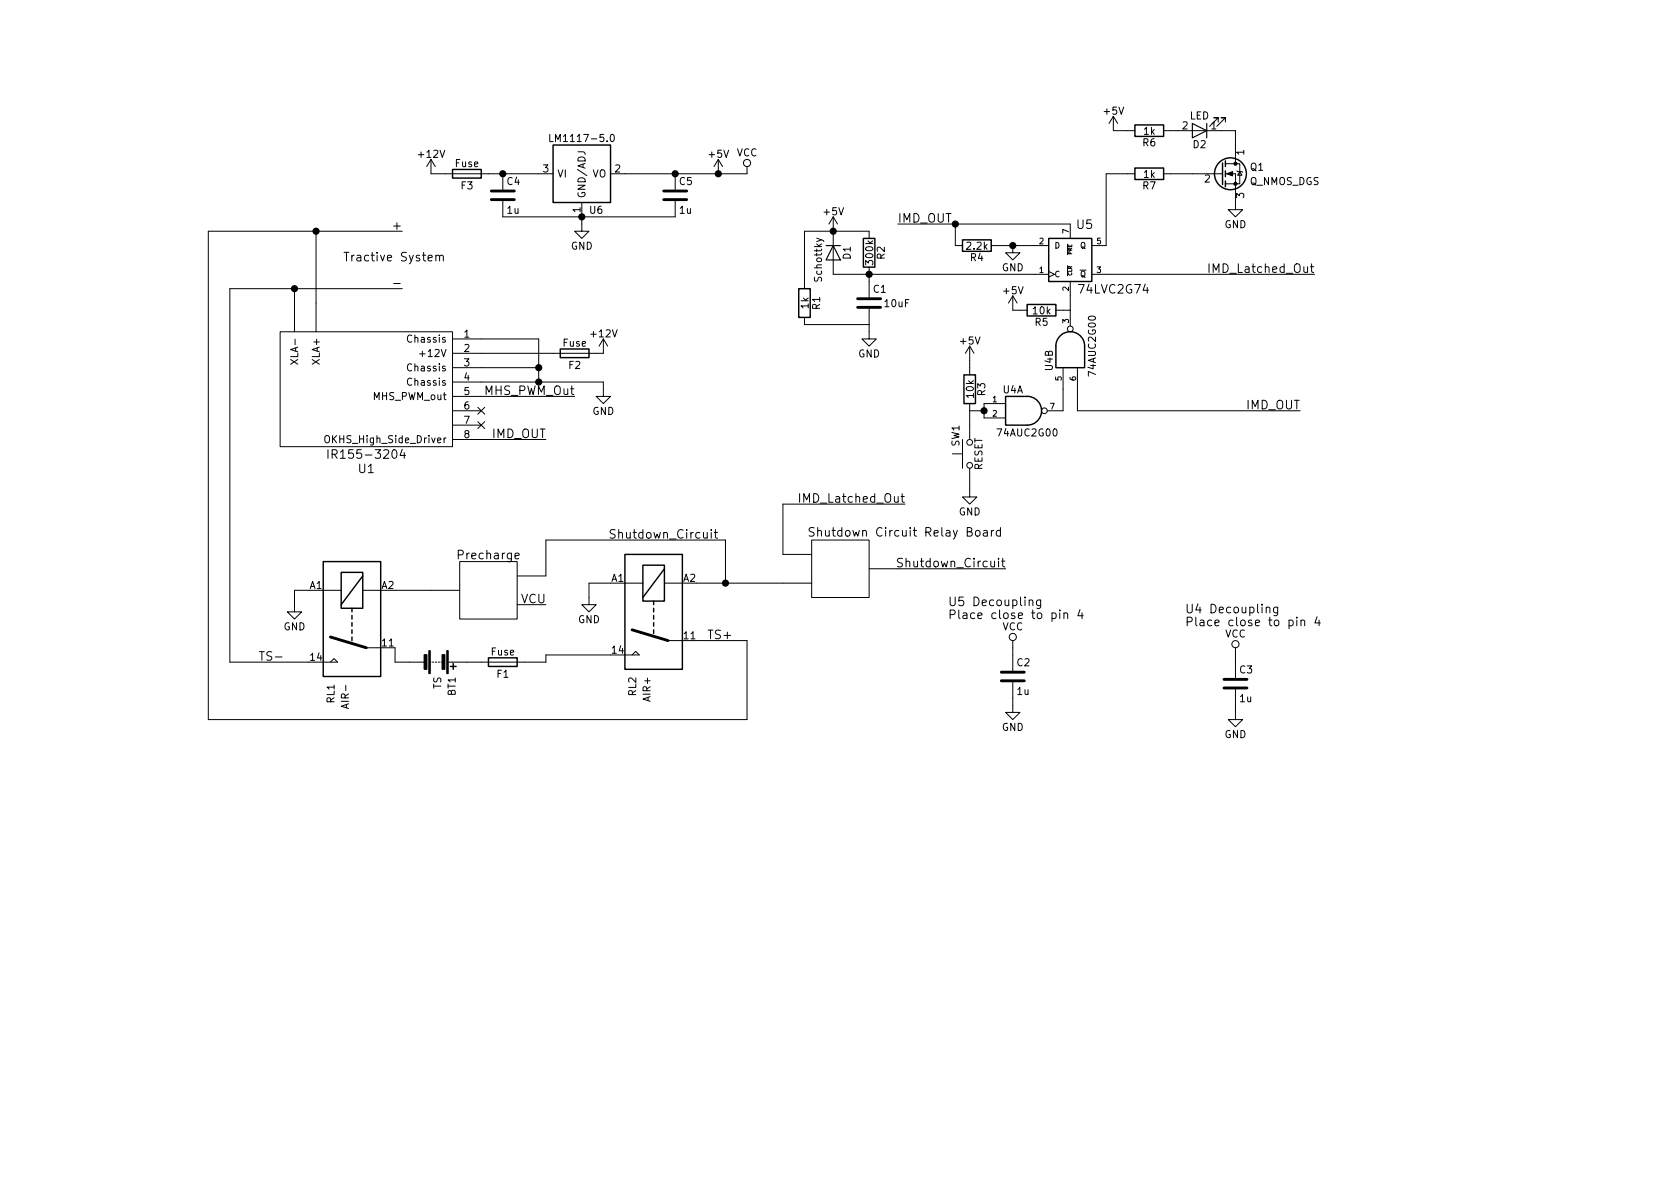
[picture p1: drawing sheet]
<svg xmlns="http://www.w3.org/2000/svg" width="297mm" height="210mm" viewBox="0 0 297 210" stroke-linecap="round" stroke-linejoin="round" font-family="sans-serif">
<g fill="none" stroke="#000" stroke-width=".18">
<path d="M76.2 28.2v2.5h21.6M76.2 28.2l-.8 1.3M76.2 28.2l.8 1.3M88.9 35.6v2.7h30.5v-2.7M88.9 30.7v2.8M97.2 23.8v1.2h.6M102.9 35.8v5.1h1.2l-1.2 1.3-1.3-1.3h1.3M108 23.9l.2-.1a.67 .67 0 0 1 .4 .6 .67 .67 0 0 1-.4 .6l-.2-.1-.1-.3zM119.4 30.7v2.8M127 28.2l-.8 1.3M127 28.2v2.5M127 28.2l.8 1.3"/>
<path d="M132.1 29.5v1.2h-24.2M147.3 38.3v10.2h38.1M147.3 38.3l-.7 1.3M147.3 38.3l.8 1.3M158.7 39.6h30.5v2.6M168.9 39.6v3.8h1.3M196.8 20.6v2.5h3.9M196.8 20.6l-.7 1.2M196.8 20.6l.8 1.2M200.7 30.7h-5.1v12.7h-2.6M205.7 30.7h10.5M205.7 23.1h12.7v5.9"/>
<path d="M215.4 21.6v-.8h-.8h.8l-1.5 1.5M216.7 30.7h1.7v6.4h1.3l-1.3 1.2-1.2-1.2h1.2M216.7 21.6v-.8h-.8h.8l-1.6 1.5M216.7 29h1.7M218.4 29h.8v3.5h-2.5M218.7 30.2l.1 .1h.8l.1 .2M219.2 30.3l.4 .7h-.8zM49.5 58.7h30.5v20.3h-30.5zM52.1 51v7.7M55.9 40.9v17.8M60.8 44.6h.9M61.3 44.6v1.5"/>
<path d="M69.6 50.1h1.2M71.1 51h-30.5v66.1h14M71.1 40.9h-34.3v86.3h95.3v-13.9h-8.9M77.7 45.4a.35 .35 0 0 1 .4-.3 .35 .35 0 0 1 .3 .3v.7M80 59.9h15.2v7.7M106.7 59.9v2.6h-26.7M106.7 59.9l-.8 1.3M106.7 59.9l.7 1.3M142.2 56.1v1.3h11.5M144.4 42.1l1.2 .4 .1 .2M153.7 54.6v5.3h1.2l-1.2 1.3-1.3-1.3h1.3M153.7 42.2v-1.3h-11.5v10.1"/>
<path d="M153.7 47.2v5.4M175.3 43.4h10.1M179.1 43.4v1.3h1.2l-1.2 1.3-1.3-1.3h1.3M179.1 52.3v2.6h2.5M179.1 52.3l-.8 1.3M179.1 52.3l.7 1.3M185.4 48l1 .5-1 .5M186.7 54.9h2.5M188.7 43.2v1.8M188.7 47v1.8M189.2 49.8v7.9M193 48.5h39.4"/>
<path d="M213.8 46.7v1.5M51.4 63.6l1.3 .8M52.7 63.6l-1.3 .8M57.5 77.2l.2-.2 .4 .1a.83 .83 0 0 1-.1 1.2 .44 .44 0 0 1-.6-.4zM58 79.5v1.5M71.1 79.4l-.4 1.1h1M74.2 62.6h1M78.9 77.4l-.4 .3M80 67.6h26.7v2.5h1.2l-1.2 1.3-1.3-1.3h1.3M80 65h15.2M80 70.1h21.6M80 72.6h5.1"/>
<path d="M80 75.2h5.1M80 77.7h16.5M84.5 72l1.2 1.2M84.5 74.6l1.2 1.2M85.7 72l-1.2 1.2M85.7 74.6l-1.2 1.2M170.2 77.7v5.1M171.4 72.6h2.6M171.4 61.2v5.1M171.4 71.4v6.3M171.4 61.2l-.7 1.3M171.4 61.2l.8 1.3"/>
<path d="M177.8 71.4h-3.8v2.5h3.8M188 65v7.6h-2.8M190.5 65v7.6h39.4M71.5 80v1M81.3 99.3h10.1v10.2h-10.1zM91.1 98.3l.7-.1-.1-.3-.4-.1-.2 .2v.7h.6M108.8 93.7a.62 .62 0 0 0-.9 .1v.4l.8 .4v.4a.62 .62 0 0 1-.8 .1M126.3 94.2h.6M126.5 93.6v1.4l.4 .2M141.4 87.3v1.5M143.5 95.5h10.2v10.2h-10.2zM143.9 93.4a.62 .62 0 0 0-.8 0v.5l.8 .3v.5a.62 .62 0 0 1-.8 0"/>
<path d="M159.6 98.8a.62 .62 0 0 0-.9 .1v.4l.8 .4v.4a.62 .62 0 0 1-.8 .1M160 89.1h-21.6v8.9h5.1M168.4 80.3h1.8M171.4 82.8v5.1h1.3l-1.3 1.2-1.2-1.2h1.2M173.9 93.9h.6l.1 .9M174.6 94.2h-.5a.3 .3 0 0 0-.3 .3 .3 .3 0 0 0 .3 .3l.5-.1M175.3 93.8v1M175.7 93.8l-.3 .1-.1 .2M176.9 93.9a.48 .48 0 0 0-.7 0v.8a.48 .48 0 0 0 .7 0M176.9 93.3v1.5M177.1 99.2h.6M177.3 98.7v1.3l.4 .2"/>
<path d="M48.7 116.2h1.2M54.6 104.4h-2.5v3.8h1.2l-1.2 1.3-1.3-1.3h1.3M57.1 117.1h2.6l-.6-.6-.7 .6M57.1 104.4h3.2M64.1 104.4h3.2M64.8 114.5h2.5M69.8 114.5v2.6h5.1M69.8 104.4h11.5M75.9 117.1h.3M76.5 117.1h.2M77 117.1h.2M77.5 117.1h.2"/>
<path d="M78 117.1h.2M91.4 106.9h5.1M91.4 101.8h5.1v-6.3h31.8v7.6M107.9 103.1h-3.8v3.8h1.3l-1.3 1.3-1.2-1.3h1.2M107.9 115.8h-11.4v1.3h-17.3M110.5 115.8h2.5l-.6-.6-.6 .6M110.5 103.1h3.2M117.5 103.1h3.1M118.1 113.3h2.5M123.2 103.1h20.3M153.7 100.6h24.1M179.1 113.3v5.3"/>
<path d="M182 106.2a.36 .36 0 0 1 .6 .1v.8M184 106.1v1.2l-.3 .3-.4-.1M184 106.2a.48 .48 0 0 0-.7 0v.8a.48 .48 0 0 0 .7 0M186 108.5a.48 .48 0 0 1 .7 0v.7a.48 .48 0 0 1-.7 .1M187.4 107.9v.1M187.4 108.4v1M188.1 108.5h.1a.36 .36 0 0 1 .6 .1v.8M188.1 108.4v1M191 107.8l-.4 1.1h.9M191.3 108.4v1M218.4 114.5v5.4M223.9 107.5l.1-.1a.36 .36 0 0 1 .5 .2v.8"/>
<path d="M225.9 107.4v1.2l-.3 .3-.4-.1M225.9 107.4a.48 .48 0 0 0-.7 .1v.7a.48 .48 0 0 0 .7 .1M227.9 109.7a.48 .48 0 0 1 .7 .1v.7a.48 .48 0 0 1-.7 .1M229.3 109.1v.2M229.3 109.6v1.1M230 109.8l.1-.1a.36 .36 0 0 1 .6 .2v.8M230 109.6v1.1M232.9 109.1l-.4 1.1h1M233.2 109.6v1.1M179.1 120.6v5.4h1.2l-1.2 1.2-1.3-1.2h1.3M218.4 121.9v5.3h1.3l-1.3 1.3-1.2-1.3h1.2"/>
<circle cx="132.1" cy="28.8" r=".63"/>
<circle cx="189.2" cy="58.2" r=".51"/>
<circle cx="171.5" cy="78.2" r=".51"/>
<circle cx="184.7" cy="72.6" r=".51"/>
<circle cx="171.5" cy="82.3" r=".51"/>
<circle cx="179.1" cy="112.6" r=".63"/>
<circle cx="218.4" cy="113.9" r=".63"/>
</g>
<g fill="#000" stroke="#000" stroke-width=".25">
<circle cx="88.9" cy="30.7" r=".51"/>
<circle cx="102.9" cy="38.3" r=".51"/>
<circle cx="119.4" cy="30.7" r=".51"/>
<circle cx="127" cy="30.7" r=".51"/>
<circle cx="168.9" cy="39.6" r=".51"/>
<circle cx="52.1" cy="51" r=".51"/>
<circle cx="55.9" cy="40.9" r=".51"/>
<circle cx="147.3" cy="40.9" r=".51"/>
<circle cx="153.7" cy="48.5" r=".51"/>
<circle cx="179.1" cy="43.4" r=".51"/>
<circle cx="95.3" cy="67.6" r=".51"/>
<circle cx="95.3" cy="65" r=".51"/>
<circle cx="174" cy="72.6" r=".51"/>
<circle cx="128.3" cy="103.1" r=".51"/>
</g>
<g fill="#000" stroke="#000" stroke-width=".18">
<path d="M216.9 30.7l1-.4v.8zM75 115.8h.5v2.6h-.5zM75.8 115.1h.3v4h-.3zM78.2 115.8h.5v2.6h-.5zM79 115.1h.2v4h-.2z"/>
<circle cx="218.4" cy="32.5" r=".28"/>
<circle cx="218.4" cy="29" r=".28"/>
</g>
<g fill="none" stroke="#000" stroke-width=".25">
<path d="M80 30h5.1v1.5h-5.1zM97.8 25.6h10.1v10.2h-10.1zM200.7 29.7h5v2h-5zM200.7 22.1h5v2h-5zM216.2 28.8v3.8M216.7 28.4v1.1M216.7 30.2v1M216.7 32v1M141.2 51h2.1v5.1h-2.1zM152.7 42.2h2v5h-2zM170.2 42.4h5.1v2h-5.1zM181.6 53.8h5.1v2.1h-5.1z"/>
<path d="M185.4 42.2h7.6v7.6h-7.6zM187.4 59.4a2.55 2.55 0 0 1 2.8-.5 2.55 2.55 0 0 1 1.6 2.3v3.8h-5.1v-3.8a2.62 2.62 0 0 1 .7-1.8zM99.1 61.7h5v1.5h-5zM170.4 66.3h2.1v5.1h-2.1zM177.8 70.1h3.8a2.54 2.54 0 0 1 2.5 2.5 2.54 2.54 0 0 1-2.5 2.6h-3.8zM57.1 99.3h10.2v20.3h-10.2zM110.5 98h10.1v20.4h-10.1zM113.7 99.9h3.8v6.4h-3.8zM60.3 101.2h3.8v6.4h-3.8zM62.2 107.6v.6M62.2 108.8v.7M62.2 110.1v.6"/>
<path d="M62.2 111.4v.6M62.2 112.6v.7M64.1 101.8l-3.8 5.1M79.6 117.9h1M80.1 117.3v1.1M86.4 116.3h5v1.6h-5zM115.6 106.3v.6M115.6 107.6v.6M115.6 108.8v.7M115.6 110.1v.6M115.6 111.4v.6M117.5 100.6l-3.8 5.1"/>
<circle cx="217.6" cy="30.7" r="2.82"/>
</g>
<path d="M86.9 35.3h4M86.9 33.8h4M117.3 35.3h4.1M117.3 33.8h4.1M151.6 54.4h4.1M151.6 52.8h4.1M58.4 112.6l6.4 1.9M111.8 111.4l6.3 1.9M177 118.9h4.1M177 120.4h4.1M216.4 121.7h4.1M216.4 120.1h4.1" fill="none" stroke="#000" stroke-width=".51"/>
<path d="M210.8 21.8l2.6 1.3-2.6 1.3zM213.4 21.8v2.6M146 43.4h2.6M147.3 43.4l1.3 2.6h-2.6z" fill="none" stroke="#000" stroke-width=".2"/>
<g font-size="2.1">
<text x="69.9" y="40.6">+</text>
<text x="158.7" y="39.4">IMD_OUT</text>
<text x="190.4" y="40.5">U5</text>
<text x="62.5" y="46.2">Tractive System</text>
<text x="191" y="51.9">74LVC2G74</text>
<text x="214.4" y="48.3">IMD_Latched_Out</text>
<text x="85.7" y="69.8">MHS_PWM_Out</text>
<text x="87" y="77.5">IMD_OUT</text>
<text x="220.3" y="72.4">IMD_OUT</text>
<text x="59.2" y="81.1">IR155-3204</text>
<text x="63.4" y="83.7">U1</text>
<text x="142" y="88.9">IMD_Latched_Out</text>
<text x="108.8" y="95.2">Shutdown_Circuit</text>
<text x="144.7" y="94.9">Shutdown Circuit Relay Board</text>
<text x="81.2" y="98.9">Precharge</text>
<text x="159.6" y="100.3">Shutdown_Circuit</text>
<text x="92" y="106.7">VCU</text>
<text x="167.6" y="107.2">U5 Decoupling</text>
<text x="125.6" y="113">TS+</text>
<text x="167.6" y="109.5">Place close to pin 4</text>
<text x="209.5" y="108.5">U4 Decoupling</text>
<text x="209.5" y="110.7">Place close to pin 4</text>
<text x="45.7" y="116.8">TS-</text>
</g>
<g font-size="1.8">
<text x="195.2" y="20.3">+5V</text>
<text x="202.2" y="23.8">1k</text>
<text x="209.1" y="22.9">2</text>
<text x="210.3" y="21.1">LED</text>
<text x="214.1" y="22.9">1</text>
<text x="74.1" y="27.9">+12V</text>
<text x="80.5" y="29.5">Fuse</text>
<text x="98.1" y="25.1">LM1117-5.0</text>
<text x="125.4" y="27.9">+5V</text>
<text x="130.2" y="27.6">VCC</text>
<text x="202.1" y="25.9">R6</text>
<text x="211" y="26.2">D2</text>
<text x="220" y="27.4" transform="rotate(-90 220 27.4)">1</text>
<text x="81.5" y="33.5">F3</text>
<text x="89.7" y="32.7">C4</text>
<text x="96" y="30.5">3</text>
<text x="98.6" y="31.4">VI</text>
<text x="103.5" y="35" transform="rotate(-90 103.5 35)">GND/ADJ</text>
<text x="104.6" y="31.4">VO</text>
<text x="108.7" y="30.5">2</text>
<text x="120.1" y="32.7">C5</text>
<text x="202.1" y="33.5">R7</text>
<text x="202.2" y="31.4">1k</text>
<text x="213" y="32.3">2</text>
<text x="220" y="35" transform="rotate(-90 220 35)">3</text>
<text x="220.9" y="32.7">Q_NMOS_DGS</text>
<text x="221.1" y="30.2">Q1</text>
<text x="89.7" y="37.8">1u</text>
<text x="102.6" y="37.6" transform="rotate(-90 102.6 37.6)">1</text>
<text x="104.3" y="37.8">U6</text>
<text x="120.2" y="37.8">1u</text>
<text x="145.7" y="38">+5V</text>
<text x="216.5" y="40.3">GND</text>
<text x="100.9" y="44.1">GND</text>
<text x="150.4" y="45.8" transform="rotate(-90 150.4 45.8)">D1</text>
<text x="154.4" y="46.7" transform="rotate(-90 154.4 46.7)">300k</text>
<text x="156.4" y="45.8" transform="rotate(-90 156.4 45.8)">R2</text>
<text x="171" y="44.1">2.2k</text>
<text x="171.6" y="46.2">R4</text>
<text x="177.1" y="47.9">GND</text>
<text x="145.3" y="49.7" transform="rotate(-90 145.3 49.7)">Schottky</text>
<text x="154.4" y="51.8">C1</text>
<text x="177.5" y="52">+5V</text>
<text x="82.1" y="59.7">1</text>
<text x="104.6" y="59.6">+12V</text>
<text x="143" y="54.6" transform="rotate(-90 143 54.6)">1k</text>
<text x="145" y="54.7" transform="rotate(-90 145 54.7)">R1</text>
<text x="156.5" y="54.3">10uF</text>
<text x="182.7" y="55.6">10k</text>
<text x="183" y="57.6">R5</text>
<text x="52.7" y="63.8" transform="rotate(-90 52.7 63.8)">XLA-</text>
<text x="56.5" y="64.3" transform="rotate(-90 56.5 64.3)">XLA+</text>
<text x="72.2" y="60.6">Chassis</text>
<text x="72.2" y="65.7">Chassis</text>
<text x="74.8" y="63.1">+12V</text>
<text x="82.1" y="62.2">2</text>
<text x="82.1" y="64.8">3</text>
<text x="99.5" y="61.3">Fuse</text>
<text x="100.6" y="65.2">F2</text>
<text x="151.7" y="63.2">GND</text>
<text x="169.8" y="60.9">+5V</text>
<text x="186.1" y="65.5" transform="rotate(-90 186.1 65.5)">U4B</text>
<text x="66" y="70.7">MHS_PWM_out</text>
<text x="72.2" y="68.2">Chassis</text>
<text x="82.1" y="67.3">4</text>
<text x="82.1" y="69.8">5</text>
<text x="172.2" y="70.3" transform="rotate(-90 172.2 70.3)">10k</text>
<text x="174.2" y="69.9" transform="rotate(-90 174.2 69.9)">R3</text>
<text x="177.3" y="69.5">U4A</text>
<text x="193.8" y="66.2" transform="rotate(-90 193.8 66.2)">74AUC2G00</text>
<text x="82.1" y="72.4">6</text>
<text x="82.1" y="74.9">7</text>
<text x="82.1" y="77.5">8</text>
<text x="104.7" y="73.3">GND</text>
<text x="176.6" y="77.2">74AUC2G00</text>
<text x="58.2" y="78.4">OKHS_High_Side_Driver</text>
<text x="169.6" y="78.9" transform="rotate(-90 169.6 78.9)">SW1</text>
<text x="173.7" y="83.2" transform="rotate(-90 173.7 83.2)">RESET</text>
<text x="169.5" y="91.1">GND</text>
<text x="54.8" y="104.1">A1</text>
<text x="67.5" y="104.1">A2</text>
<text x="108.1" y="102.9">A1</text>
<text x="120.8" y="102.9">A2</text>
<text x="50.1" y="111.4">GND</text>
<text x="102.2" y="110.2">GND</text>
<text x="121" y="113">11</text>
<text x="177.2" y="111.4">VCC</text>
<text x="216.6" y="112.7">VCC</text>
<text x="54.9" y="116.8">14</text>
<text x="67.6" y="114.3">11</text>
<text x="86.8" y="115.9">Fuse</text>
<text x="87.9" y="119.8">F1</text>
<text x="108.3" y="115.6">14</text>
<text x="179.8" y="117.8">C2</text>
<text x="219.2" y="119.1">C3</text>
<text x="59.1" y="124.3" transform="rotate(-90 59.1 124.3)">RL1</text>
<text x="61.7" y="125" transform="rotate(-90 61.7 125)">AIR-</text>
<text x="78" y="121.8" transform="rotate(-90 78 121.8)">TS</text>
<text x="80.5" y="123" transform="rotate(-90 80.5 123)">BT1</text>
<text x="112.5" y="123.1" transform="rotate(-90 112.5 123.1)">RL2</text>
<text x="115" y="123.9" transform="rotate(-90 115 123.9)">AIR+</text>
<text x="179.9" y="122.9">1u</text>
<text x="219.2" y="124.1">1u</text>
<text x="177.1" y="129.2">GND</text>
<text x="216.5" y="130.5">GND</text>
</g>
<g font-size="1.4">
<text x="189" y="41.3" transform="rotate(-90 189 41.3)">7</text>
<text x="183.8" y="43.2">2</text>
<text x="186.4" y="43.9">D</text>
<text x="190.9" y="43.9">Q</text>
<text x="193.9" y="43.2">5</text>
<text x="183.8" y="48.3">1</text>
<text x="186.4" y="49">C</text>
<text x="189" y="51.4" transform="rotate(-90 189 51.4)">2</text>
<text x="190.9" y="49">Q</text>
<text x="193.9" y="48.3">3</text>
<text x="189" y="57.1" transform="rotate(-90 189 57.1)">3</text>
<text x="175.5" y="71.1">1</text>
<text x="187.7" y="67.3" transform="rotate(-90 187.7 67.3)">5</text>
<text x="190.2" y="67.3" transform="rotate(-90 190.2 67.3)">6</text>
<text x="175.5" y="73.7">2</text>
<text x="185.7" y="72.4">7</text>
</g>
<g font-size=".9">
<text x="189.5" y="45" transform="rotate(-90 189.5 45)">PRE</text>
<text x="189.5" y="48.8" transform="rotate(-90 189.5 48.8)">CLR</text>
</g>
</svg>
